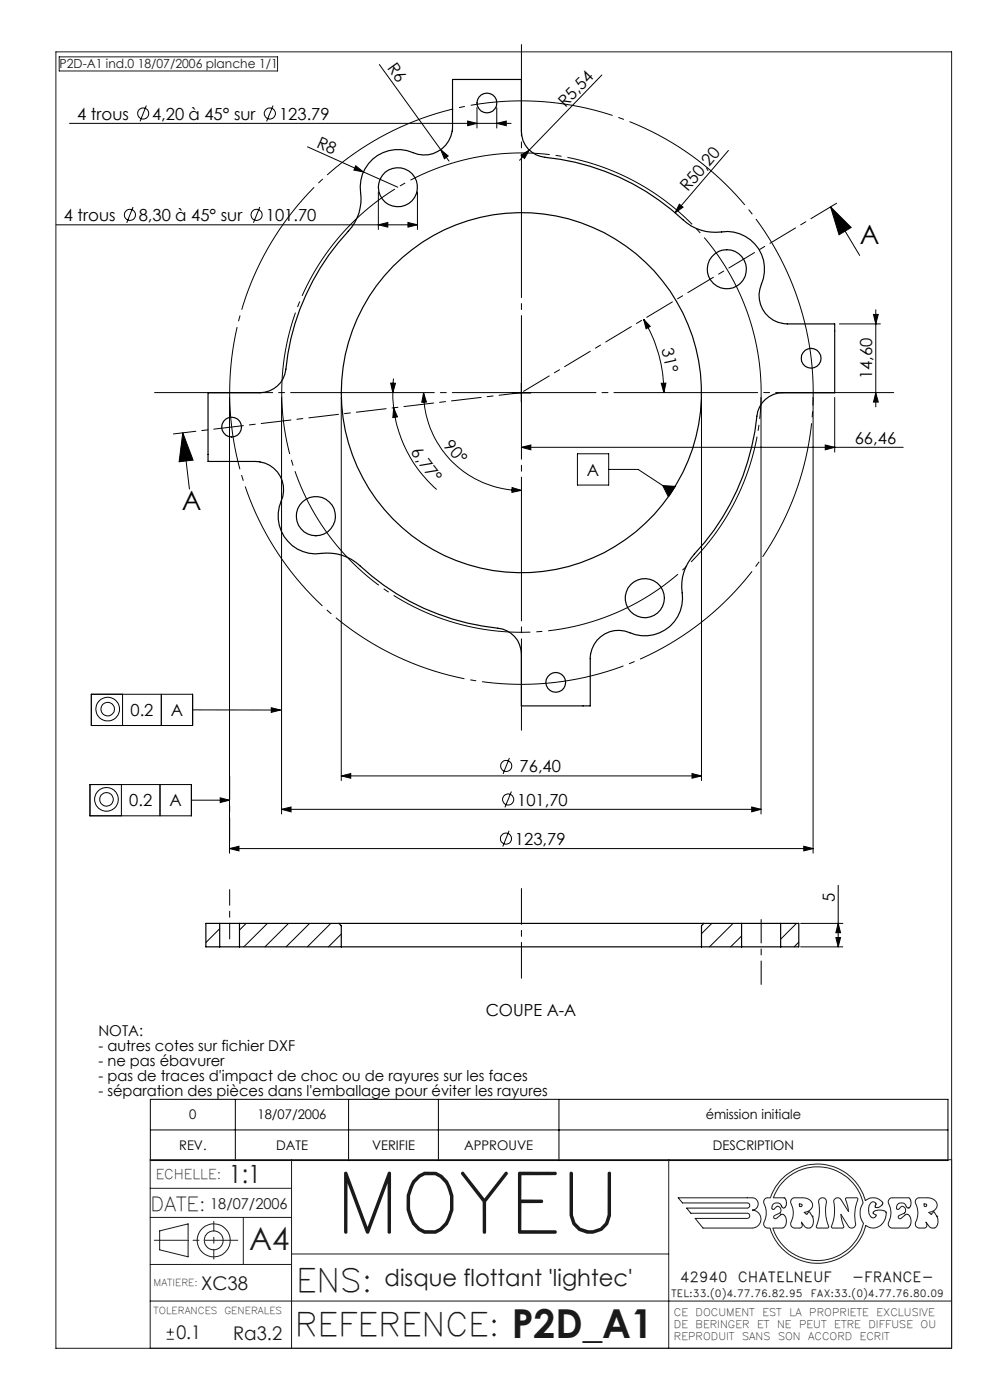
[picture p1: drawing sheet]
<svg xmlns="http://www.w3.org/2000/svg" width="210mm" height="297mm" viewBox="0 0 210 297" stroke-linecap="round" stroke-linejoin="round" font-family="sans-serif">
<g fill="none" stroke="#000" stroke-width=".21">
<path d="M80.5 13.7l13 18M127.7 15.9l-15.4 15.9M14.7 26.2h93.7M31 22.4l-1.3 3.3M57.9 22.4l-1.3 3.3M65.2 31.1l11.9 5.4M75.5 35.2l1.6 1.3-2-.4zM77.1 36.5l7.3 3.2M93.5 31.7l1.6 1.4-.8 .6zM93.5 31.7l1.7 2.5M99.2 25.7l2 .5-2 .5zM101.2 22.8v4.4"/>
<path d="M105.4 26.2l2-.5v1zM105.4 22.8v4.4M110.5 32.9l1.8-1.1-1 1.8zM112.3 31.8l-2.1 2.2M154.5 31.9l-11.3 13.3M11.9 47.7h76.6M28.2 43.9l-1.3 3.4M55.1 43.9l-1.3 3.4M80.3 47.7l2-.5v1zM80.3 40.7v8M86.5 47.2l2 .5-2 .5zM88.5 40.7v8"/>
<path d="M144.1 43.3l.8 .7-1.7 1.2zM176.2 43.9l4.4 4.4-2.6 1.5zM176.2 43.9l6.2 10.3M136.5 67.7l1.4 1.5-.8 .5zM136.5 67.7a30.3 30.3 0 0 1 4.3 15.6M178 68.7h8.8M185.3 66.7h1l-.5 2zM185.8 65.7v20.6M38.8 91.8l2.2 5.8-3 .4zM38.8 91.8l1.4 11.9M48.7 84.3v96.7M59.7 84.3v88.4"/>
<path d="M72.4 84.3v81.3M82.9 81.3h1l-.6 2zM83.3 83.3l.2 3.2M83.5 80.3l-.2 3M83.5 86.5l.8 1.9-1 .2zM83.5 86.5a27.3 27.3 0 0 0 9.1 17.4M89.9 83.3l.6 2h-1zM89.9 83.3a20.7 20.7 0 0 0 20.7 20.7M108.6 83.3h4M110.6 81.3v4M110.6 94.9l2-.5v1zM110.6 94.9h81"/>
<path d="M122.5 96.3h6.6v6.6h-6.6zM129.1 99.6h6.3l7.1 4.7M140.3 81.3h1l-.5 2zM148.8 84.3v81.3M161.4 84.3v88.4M172.5 84.3v96.7M175 94.4l2.1 .5-2.1 .5zM177.1 84.3v11.6M185.8 83.3l.5 2h-1zM108.6 103.4l2 .6-2 .5zM140.6 103l2.7 .2-1.5 2.2zM19.4 147.3h21.5v6.6h-21.5z"/>
<path d="M26 147.3v6.6M34.2 147.3v6.6M40.9 150.6h18.6M57.5 150.1l2 .5-2 .5zM19.1 166.4h21.5v6.7h-21.5zM25.8 166.4v6.7M33.9 166.4v6.7M40.6 169.8h8.1M46.7 169.3l2 .5-2 .4zM59.7 171.7l2-.5v1zM59.7 171.7h101.7M72.4 164.6l2-.5v1z"/>
<path d="M72.4 164.6h76.4M108 176.2l-1.4 3.4M108.1 160.8l-1.4 3.4M108.5 167.9l-1.4 3.4M146.8 164.1l2 .5-2 .5zM159.5 171.2l1.9 .5-1.9 .5zM170.5 179.5l2 .5-2 .5zM46.6 197l-2.9 3M48.7 180l2-.5v1zM48.7 180h123.8M52.2 195.9l-1.4 1.4M56.7 195.9l-5 5"/>
<path d="M61.2 195.9l-5 5M65.7 195.9l-5 5M70.2 195.9l-5 5M72.4 198.2l-2.7 2.7M151 195.9l-2.2 2.2M155.5 195.9l-5 5M157.3 198.6l-2.3 2.3M168.9 195.9l-3.3 3.3M169.4 199.9l-.9 1M169.8 195.9h9M177.3 198.9h1l-.5 2zM177.8 187.8v13.1"/>
<path d="M177.8 195.9l.5 2h-1zM169.8 200.9h9M31.9 233.2h169.2v13h-169.2zM31.9 239.7h169.2M49.9 233.2v13M73.9 233.2v13M93 233.2v13M118.6 233.2v13"/>
<circle cx="30.4" cy="24.1" r="1.18"/>
<circle cx="57.2" cy="24.1" r="1.18"/>
<circle cx="27.6" cy="45.6" r="1.18"/>
<circle cx="54.4" cy="45.6" r="1.18"/>
<circle cx="22.8" cy="150.4" r="1.43"/>
<circle cx="22.9" cy="150.4" r="2.51"/>
<circle cx="22.6" cy="169.6" r="2.5"/>
<circle cx="22.6" cy="169.6" r="1.43"/>
<circle cx="107.3" cy="177.9" r="1.18"/>
<circle cx="107.4" cy="162.5" r="1.18"/>
<circle cx="107.8" cy="169.6" r="1.18"/>
</g>
<g fill="none" stroke="#191924" stroke-width=".21">
<path d="M11.9 11h190v275h-190zM12.6 12.1h46.3v3h-46.3zM31.9 252.1h29.9M31.9 258.3h29.9M51.6 258.3v9.9M61.8 246v40M141.9 246v40M143.9 254.1h15.6a1.31 1.31 0 0 1 1.3 1.3 1.31 1.31 0 0 1-1.3 1.3 1.91 1.91 0 0 1 1.9 1.9 1.91 1.91 0 0 1-1.9 1.9h-10.4l-1.6-2h11a.55 .55 0 0 0 .5-.6 .55 .55 0 0 0-.5-.5h-12l-.8-1.1h12.8a.55 .55 0 0 0 .5-.6 .55 .55 0 0 0-.5-.5h-13.7zM163.7 256.3a.3 .3 0 0 0 .2 .2 .3 .3 0 0 0 .3 0l.5-.5a.78 .78 0 0 1 .9 .4 .78 .78 0 0 1-.3 1l-1 .4a.38 .38 0 0 0-.1 .6 .38 .38 0 0 0 .5 .1l1.1-.9 .4 .1 .3 .2a1.68 1.68 0 0 1-.5 2.6h-2.1a10 10 0 0 0 10.1 6.9 10 10 0 0 0 9.2-7.9 3.7 3.7 0 0 1-.1-4.3 10 10 0 0 0-9.1-7.6 10 10 0 0 0-10 6.5l2.5 .1 .3 .6v.9l-.5 .6-.5-.3a1.05 1.05 0 0 0-1-.8 1.05 1.05 0 0 0-1 .8l-.1 .3M168.1 254.2l.4-.1h2l.7 .2a1.48 1.48 0 0 1 1.1 1.7 1.48 1.48 0 0 1-1.6 1.2h-.1l.5 .4 .4-.5h.2l.7 1.1a1.6 1.6 0 0 1-.7 2.3l-.8-.1-.9-1.1 .1 .4a.58 .58 0 0 1-.5 .8h-1a.93 .93 0 0 1-.8-.5 .93 .93 0 0 1 .1-1 4.9 4.9 0 0 0-.2-4.1zM169.6 255.4l.4 .1a.29 .29 0 0 1 0 .4 .29 .29 0 0 1-.4-.1zM172.3 258h.1"/>
<path d="M174 254.2l.2-.1a.82 .82 0 0 1 1.1 1 11.3 11.3 0 0 0 .5 5.3l-.2 .1h-2.2l-.2-.2a11.3 11.3 0 0 0 .5-5.6zM177.1 254.3a.84 .84 0 0 1 1.3 .2l1.6 2.5-.6-2.8 2.4-.1 .2 .2a11.2 11.2 0 0 0-.5 5.6 .84 .84 0 0 1-.7 .6 .84 .84 0 0 1-.8-.4l-1.6-2.5 .6 2.8-.2 .1h-2.2l-.2-.2a11.4 11.4 0 0 0 .5-5.6zM187.2 255a2.54 2.54 0 0 0-3.6-.3 10.5 10.5 0 0 0-9.9-7.8 10.5 10.5 0 0 0-10.3 7.2h-.5a.93 .93 0 0 0-.9 .6 .93 .93 0 0 0 .2 1 4.8 4.8 0 0 1-.2 3.9 .85 .85 0 0 0 .9 .9h.4a10.5 10.5 0 0 0 10.4 7.5 10.5 10.5 0 0 0 9.9-8 2.81 2.81 0 0 0 3.1 0 2.81 2.81 0 0 0 1.3-2.7M187.2 255l.1 .3-.2 .3-.7 .5h-.7v-.5a.57 .57 0 0 0-.4-.7 .57 .57 0 0 0-.7 .4 2.03 2.03 0 0 0 .6 3.1l.3-.1a.36 .36 0 0 0 .4-.4 .36 .36 0 0 0-.4-.3l-.2-.2a.6 .6 0 0 1 .7-.7l1.3 .1 .4 .1 .3 .4M187.2 255v.1M188 257.3h.1M190.2 256.3a.29 .29 0 0 0 .1 .3 .29 .29 0 0 0 .4-.1l.5-.5a.79 .79 0 0 1 .9 .4 .79 .79 0 0 1-.3 1l-1.1 .4a.37 .37 0 0 0-.1 .6 .37 .37 0 0 0 .5 .1l1.2-.9 .4 .1 .3 .4a1.58 1.58 0 0 1-.6 2.4h-3.1a.93 .93 0 0 1-.8-.5 .93 .93 0 0 1 .1-1 4.9 4.9 0 0 0-.2-4.1v-.1a.87 .87 0 0 1 .9-.7h3.5l.4 .7v.9l-.4 .6-.5-.3a1.09 1.09 0 0 0-1-.8 1.09 1.09 0 0 0-1.1 .8v.3M194.4 254.3l.5-.2h2.1l.7 .2a1.48 1.48 0 0 1 1 1.7 1.48 1.48 0 0 1-1.6 1.2h-.1l.6 .4 .6-.5 .7 1.5a1.4 1.4 0 0 1-.8 1.9l-.8-.1-.9-1.1 .2 .7a.54 .54 0 0 1-.6 .5h-1.1a.93 .93 0 0 1-.5-1.5 5.1 5.1 0 0 0-.3-4.1zM196 255.4l.5 .1a.28 .28 0 0 1 0 .4 .28 .28 0 0 1-.5-.1zM198.7 258h.1M201.9 246h-170v40M31.9 276h170"/>
<path d="M31.9 268.2h29.9M33.9 261.1l6-1.5v7l-6-1.5zM61.8 266h80.1M35.3 284.1h1.6M35.3 282.6h1.6M36.1 281.8v1.5"/>
<circle cx="45.3" cy="263.1" r="3.5"/>
<circle cx="45.3" cy="263.1" r="2"/>
</g>
<path d="M159.2 68.4a50.9 50.9 0 0 0-85.2-20.4 50.9 50.9 0 0 0 23.5 84.4 50.9 50.9 0 0 0 62.4-61.4l-.7-2.6" fill="none" stroke="#000" stroke-width=".21" stroke-dasharray="30.5 1.3 1.3 1.3" stroke-dashoffset="9.8" stroke-linecap="butt"/>
<path d="M169.8 65.2a61.9 61.9 0 0 0-103.7-24.9 61.9 61.9 0 0 0 28.5 102.8 61.9 61.9 0 0 0 76.1-74.8l-.9-3.1" fill="none" stroke="#000" stroke-width=".21" stroke-dasharray="30.5 1.3 1.3 1.3" stroke-dashoffset="9.4" stroke-linecap="butt"/>
<path d="M110.6 83.3l67.3-40.5" fill="none" stroke="#000" stroke-width=".21" stroke-dasharray="6.3 1.3 1.3 1.3" stroke-dashoffset="-.5"/>
<path d="M36.8 92.1l73.8-8.8" fill="none" stroke="#000" stroke-width=".21" stroke-dasharray="6.3 1.3 1.3 1.3" stroke-dashoffset="1.6"/>
<path d="M110.6 154.9v-145.4" fill="none" stroke="#000" stroke-width=".21" stroke-dasharray="30.5 1.3 1.3 1.3" stroke-dashoffset="11.1"/>
<path d="M32.8 83.3h156.8" fill="none" stroke="#000" stroke-width=".21" stroke-dasharray="30.5 1.3 1.3 1.3" stroke-dashoffset="5.4"/>
<path d="M110.6 188.5v19" fill="none" stroke="#000" stroke-width=".21" stroke-dasharray="30.5 1.3 1.3 1.3" stroke-dashoffset="22.9"/>
<path d="M48.7 164.6v13.9M161.5 195.1v13.7" fill="none" stroke="#000" stroke-width=".21" stroke-dasharray="30.5 1.3 1.3 1.3" stroke-dashoffset="25.5"/>
<path d="M48.7 188.7v10.5" fill="none" stroke="#000" stroke-width=".21" stroke-dasharray="30.5 1.3 1.3 1.3" stroke-dashoffset="27.2"/>
<path d="M50.4 263.1h-17.7" fill="none" stroke="#191924" stroke-width=".21" stroke-dasharray="30.5 1.3 1.3 1.3" stroke-dashoffset="23.5"/>
<path d="M45.4 259.1v8" fill="none" stroke="#191924" stroke-width=".21" stroke-dasharray="30.5 1.3 1.3 1.3" stroke-dashoffset="28.4"/>
<g fill="#000">
<path d="M75.5 35.2l1.6 1.3-2-.4zM93.5 31.7l1.6 1.4-.8 .6zM110.5 32.9l1.8-1.1-1 1.8zM144.1 43.3l.8 .7-1.7 1.2zM140.6 103l2.7 .2-1.5 2.2z"/>
<path d="M80.3 47.7l2-.5v1zM86.5 47.2l2 .5-2 .5zM99.2 25.7l2 .5-2 .5zM105.4 26.2l2-.5v1zM72.4 164.6l2-.5v1zM146.8 164.1l2 .5-2 .5z"/>
<path d="M176.2 43.9l4.4 4.4-2.6 1.5zM38.8 91.8l2.2 5.8-3 .4z"/>
<path d="M82.9 81.3h1l-.6 2zM83.5 86.5l.8 1.9-1 .2z"/>
<path d="M89.9 83.3l.6 2h-1zM108.6 103.4l2 .6-2 .5z"/>
<path d="M140.3 81.3h1l-.5 2zM136.5 67.7l1.4 1.5-.8 .5z"/>
<path d="M185.8 83.3l.5 2h-1zM185.3 66.7h1l-.5 2z"/>
<path d="M46.7 169.3l2 .5-2 .4zM57.5 150.1l2 .5-2 .5z"/>
<path d="M48.7 180l2-.5v1zM170.5 179.5l2 .5-2 .5zM110.6 94.9l2-.5v1zM175 94.4l2.1 .5-2.1 .5zM59.7 171.7l2-.5v1zM159.5 171.2l1.9 .5-1.9 .5z"/>
<path d="M177.3 198.9h1l-.5 2zM177.8 195.9l.5 2h-1z"/>
</g>
<g fill="none" stroke="#000" stroke-width=".25">
<path d="M79.1 33.8a8.1 8.1 0 0 1 8.5-1.4 6 6 0 0 0 8.4-5.5v-10h14.6v10.9a5.5 5.5 0 0 0 5 5.6 50.6 50.6 0 0 1 30.1 13.9 10.9 10.9 0 0 0 8.7 1.8 8 8 0 0 1 7.1 11.2 6 6 0 0 0 5.5 8.4h10.1v14.6h-11a5.5 5.5 0 0 0-5.6 5 51 51 0 0 1-13.9 30.1 9.9 9.9 0 0 0-1.9 7.4 8 8 0 0 1-11.1 8.4 6 6 0 0 0-8.4 5.5v10.1h-14.6v-11a5.5 5.5 0 0 0-5-5.5 51 51 0 0 1-30.1-14 10.9 10.9 0 0 0-8.7-1.8 8 8 0 0 1-7.1-11.2 6 6 0 0 0-5.5-8.4h-10.1v-14.6h11a5.6 5.6 0 0 0 5.5-5 51.2 51.2 0 0 1 14-30.1 9.8 9.8 0 0 0 1.9-7.4 7.9 7.9 0 0 1 2.6-7zM46.6 195.9h4.2M46.6 195.9h-2.9v5h2.9M46.6 195.9v5M50.8 195.9v5M50.8 195.9h21.1M71.9 195.9h77.4M71.9 195.9l.5 .5v4.5M149.3 195.9l-.5 .5v4.5M149.3 195.9h8M157.3 195.9h8.3M157.3 195.9v5"/>
<path d="M165.6 195.9h3.8v5h-3.8M165.6 195.9v5M46.6 200.9h4.2M50.8 200.9h21.6M72.4 200.9h76.4M148.8 200.9h8.5M157.3 200.9h8.3"/>
<circle cx="84.4" cy="39.7" r="4.1"/>
<circle cx="103.3" cy="21.9" r="2.11"/>
<circle cx="154.2" cy="57.1" r="4.1"/>
<circle cx="172.1" cy="76" r="2.11"/>
<circle cx="49.1" cy="90.6" r="2.11"/>
<circle cx="110.6" cy="83.3" r="38.2"/>
<circle cx="67" cy="109.5" r="4.2"/>
<circle cx="136.8" cy="126.9" r="4.1"/>
<circle cx="117.9" cy="144.8" r="2.09"/>
</g>
<text font-size="16.9" fill="#191924" x="71" y="261.4">MOYEU</text>
<text font-size="8.5" fill="#191924" x="108.5" y="283.8">P2D_A1</text>
<g font-size="6.8" fill="#191924">
<text x="62.8" y="274.1">ENS:</text>
<text x="62.5" y="283.5">REFERENCE:</text>
</g>
<text font-size="6.7" fill="#191924" x="52.8" y="265.2">A4</text>
<g font-size="5.6">
<text x="182.4" y="51.8">A</text>
<text x="38.6" y="108.2">A</text>
</g>
<text font-size="5.3" fill="#191924" x="48.6" y="250.9">1:1</text>
<text font-size="4.9" fill="#191924" x="81.6" y="272.8">disque flottant 'lightec'</text>
<text font-size="4.1" fill="#191924" x="31.9" y="256.8">DATE:</text>
<g font-size="4" fill="#191924">
<text x="42.7" y="273.8">XC38</text>
<text x="37.4" y="284.1">0.1</text>
<text x="49.4" y="284.4">Ra3.2</text>
</g>
<g font-size="3.5">
<text x="82" y="14.5" transform="rotate(54 82 14.5)">R6</text>
<text x="119.9" y="22.9" transform="rotate(-46 119.9 22.9)">R5,54</text>
<text x="16.4" y="25.4">4 trous</text>
<text x="32.2" y="25.4">4,20 à 45° sur</text>
<text x="59.2" y="25.4">123.79</text>
<text x="67" y="31.1" transform="rotate(24 67 31.1)">R8</text>
<text x="145.9" y="40.8" transform="rotate(-49 145.9 40.8)">R50,20</text>
<text x="13.5" y="46.9">4 trous</text>
<text x="29.4" y="46.9">8,30 à 45° sur</text>
<text x="56.4" y="46.9">101.70</text>
<text x="140.3" y="74" transform="rotate(78 140.3 74)">31°</text>
<text x="185" y="80.4" transform="rotate(-90 185 80.4)">14,60</text>
<text x="87" y="96" transform="rotate(53 87 96)">6,77°</text>
<text x="94" y="94.6" transform="rotate(48 94 94.6)">90°</text>
<text x="181.3" y="94.1">66,46</text>
<text x="124.5" y="100.9">A</text>
<text x="27.7" y="151.9">0.2</text>
<text x="36.2" y="151.9">A</text>
<text x="110.2" y="163.8">76,40</text>
<text x="27.4" y="171.1">0.2</text>
<text x="36" y="171.1">A</text>
<text x="109.7" y="170.9">101,70</text>
<text x="109.2" y="179.2">123,79</text>
<text x="177.1" y="191.3" transform="rotate(-90 177.1 191.3)">5</text>
<text x="103" y="215.5">COUPE A-A</text>
</g>
<g font-size="3.2">
<text x="20.9" y="219.8">NOTA:</text>
<text x="20.9" y="223">- autres cotes sur fichier DXF</text>
<text x="20.9" y="226.1">- ne pas ébavurer</text>
<text x="20.9" y="229.3">- pas de traces d'impact de choc ou de rayures sur les faces</text>
<text x="20.9" y="232.5">- séparation des pièces dans l'emballage pour éviter les rayures</text>
</g>
<text font-size="3.2" fill="#191924" x="44.6" y="256.4">18/07/2006</text>
<g font-size="3" fill="#191924">
<text x="144.2" y="272">42940</text>
<text x="156.5" y="272">CHATELNEUF</text>
<text x="180.8" y="272">-FRANCE-</text>
</g>
<text font-size="2.9" fill="#191924" x="33" y="250.1">ECHELLE:</text>
<g font-size="2.8">
<text x="40.1" y="237.5">0</text>
<text x="54.6" y="237.5">18/07/2006</text>
<text x="149.7" y="237.5">émission initiale</text>
<text x="38" y="244">REV.</text>
<text x="58.6" y="244">DATE</text>
<text x="79" y="244">VERIFIE</text>
<text x="98.5" y="244">APPROUVE</text>
<text x="151.2" y="244">DESCRIPTION</text>
</g>
<text font-size="2.7" fill="#191924" x="12.6" y="14.5">P2D-A1 ind.0 18/07/2006 planche 1/1</text>
<g font-size="2.2" fill="#191924">
<text x="143" y="281.7">DE</text>
<text x="143" y="279.1">CE</text>
<text x="147.5" y="279.1">DOCUMENT</text>
<text x="147.6" y="281.7">BERINGER</text>
<text x="160.6" y="281.7">ET</text>
<text x="161.7" y="279.1">EST</text>
<text x="164.8" y="281.7">NE</text>
<text x="167.5" y="279.1">LA</text>
<text x="169.5" y="281.7">PEUT</text>
<text x="171.7" y="279.1">PROPRIETE</text>
<text x="177" y="281.7">ETRE</text>
<text x="184.2" y="281.7">DIFFUSE</text>
<text x="185.9" y="279.1">EXCLUSIVE</text>
<text x="195.3" y="281.7">OU</text>
<text x="143" y="284.3">REPRODUIT</text>
<text x="157.4" y="284.3">SANS</text>
<text x="165" y="284.3">SON</text>
<text x="171.4" y="284.3">ACCORD</text>
<text x="182.4" y="284.3">ECRIT</text>
</g>
<g font-size="2.1" fill="#191924">
<text x="142.4" y="275.1">TEL:33.(0)4.77.76.82.95</text>
<text x="172" y="275.1">FAX:33.(0)4.77.76.80.09</text>
</g>
<g font-size="2" fill="#191924">
<text x="32.6" y="272.9">MATIERE:</text>
<text x="32.6" y="278.8">TOLERANCES</text>
<text x="47.6" y="278.8">GENERALES</text>
</g>
</svg>
